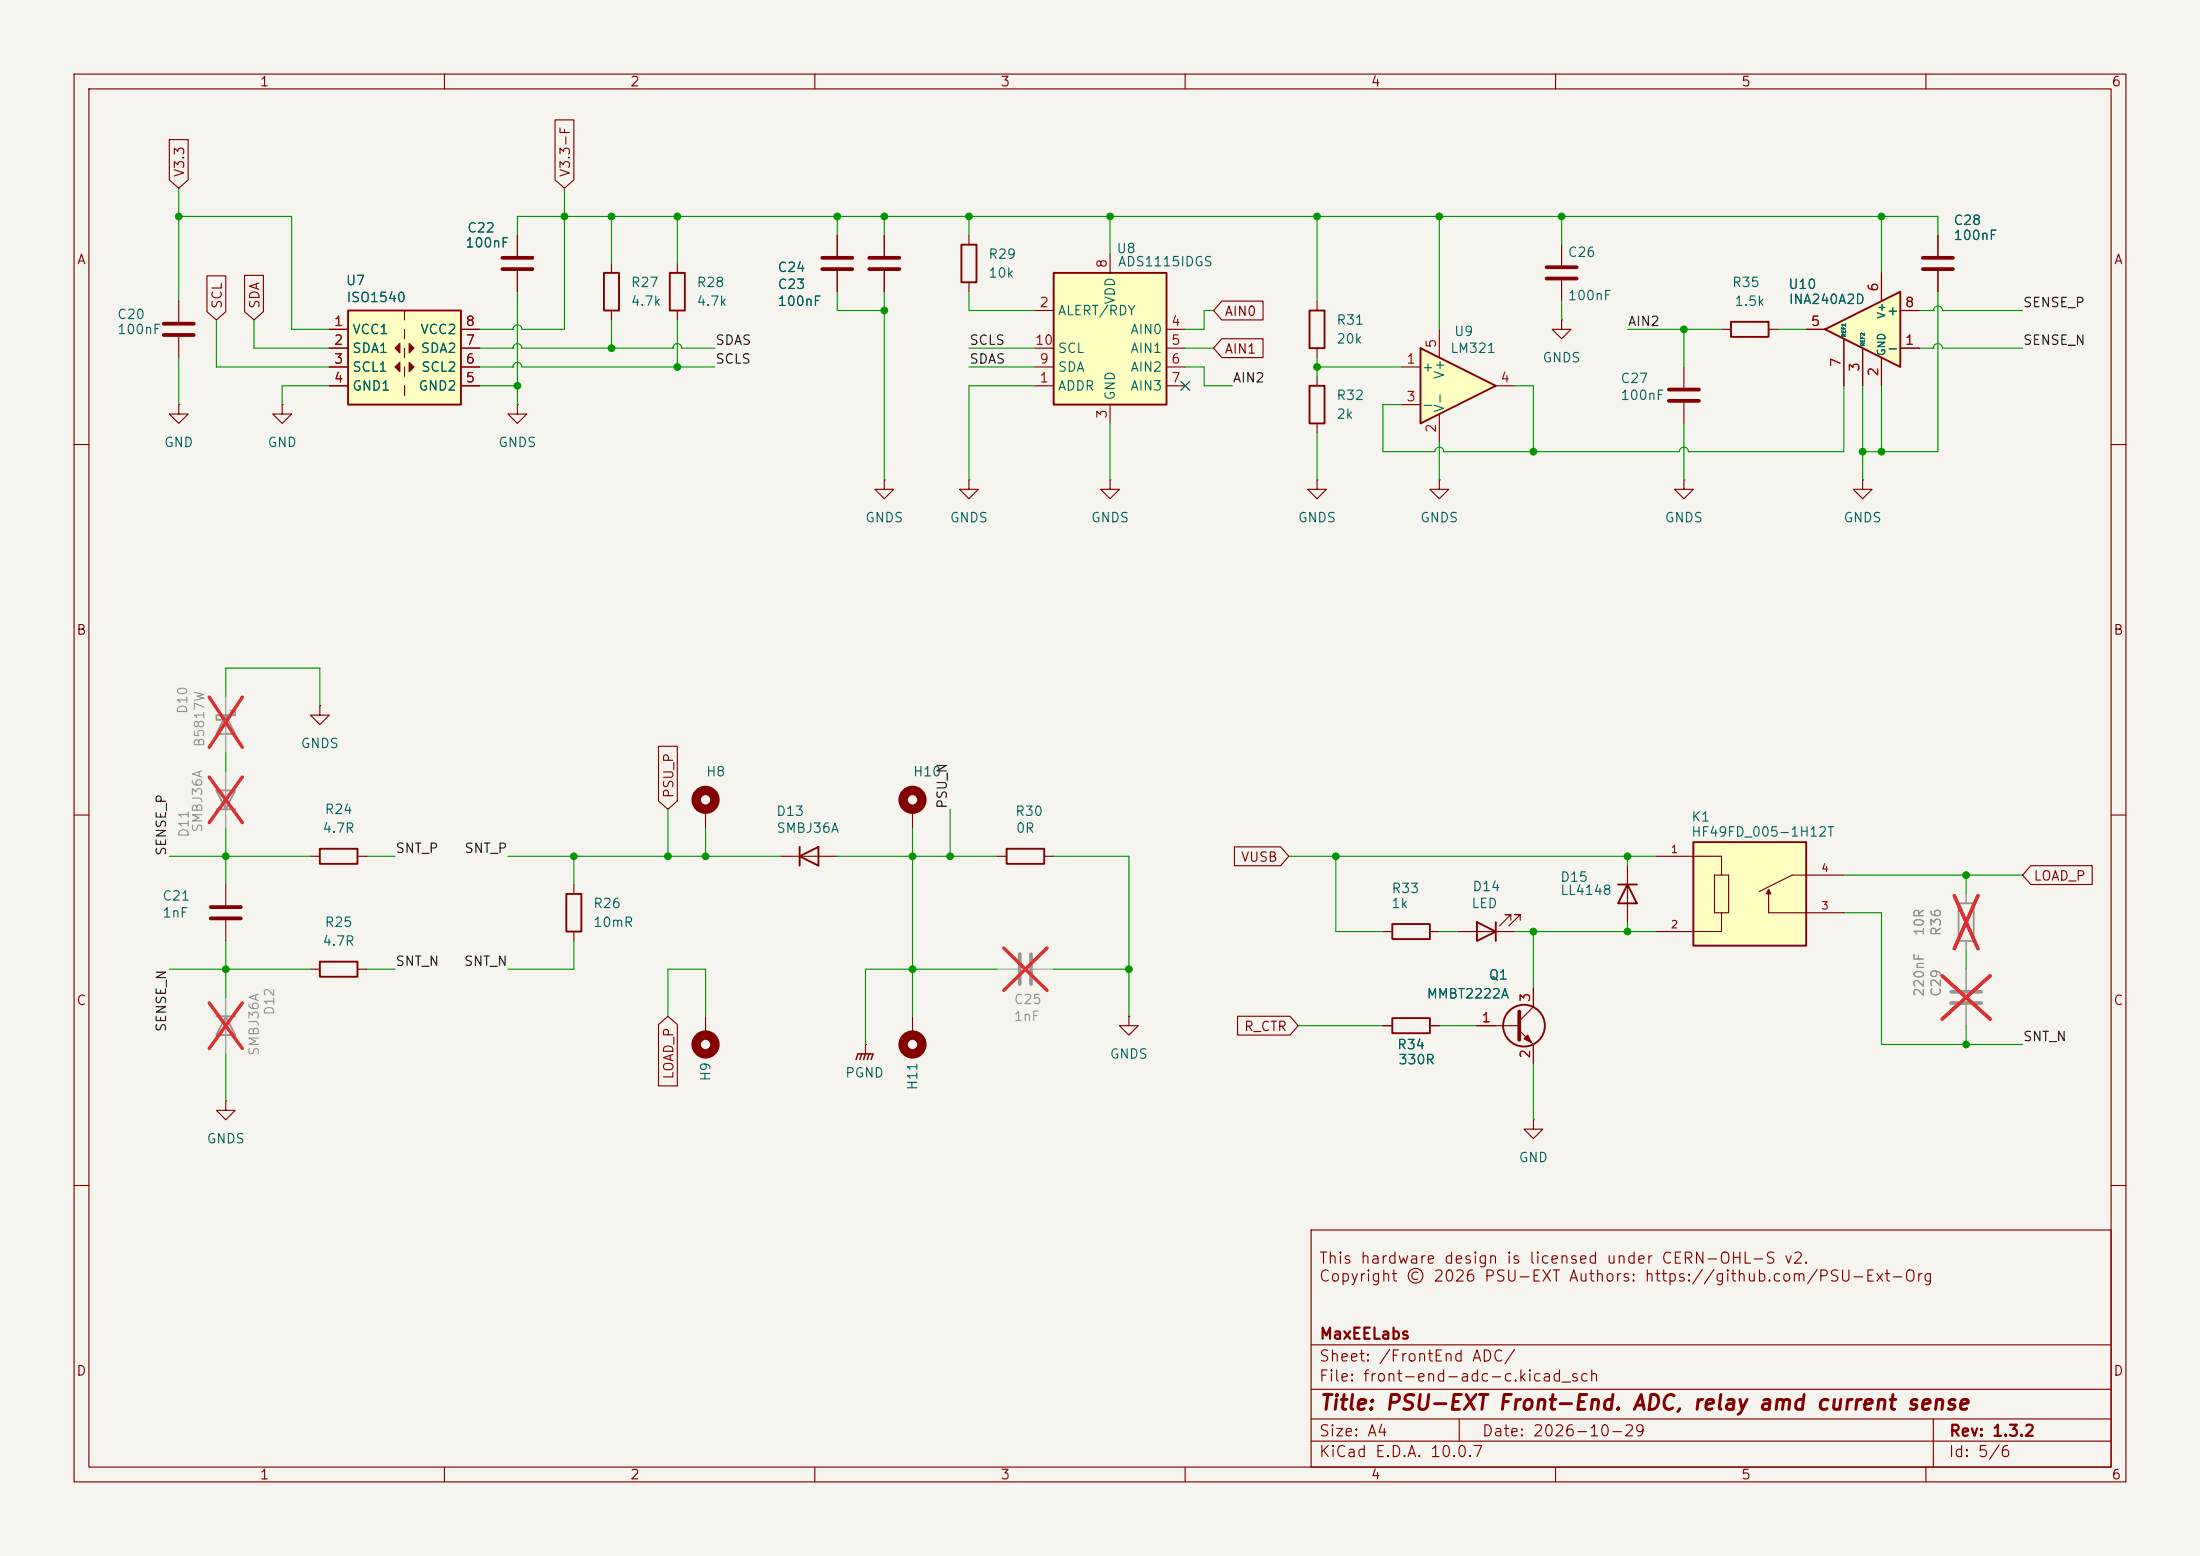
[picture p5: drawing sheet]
<svg xmlns="http://www.w3.org/2000/svg" width="297mm" height="210mm" viewBox="0 0 297 210" stroke-linecap="round" stroke-linejoin="round" font-family="sans-serif">
<path d="M0 0h297v210h-297z" fill="#f5f4ef" stroke="#f5f4ef" stroke-width=".14"/>
<g fill="none" stroke="#840000" stroke-width=".15">
<path d="M10 10h277v190h-277zM12 12h273v186h-273zM60 10v2M110 10v2M160 10v2M210 10v2M260 10v2M69.8 31.8v2.7M69.8 36.6v2.8M82.5 35.6v1.2M91.4 35.6v1.2M82.5 41.9v1.3"/>
<path d="M91.4 41.9v1.3M10 60h2M285 60h2M10 110h2M105.4 115.6h7.6M285 110h2M10 160h2M177 166h108v32h-108zM285 160h2M60 198v2M110 198v2M160 198v2"/>
<path d="M177 194.5h108M177 191.5h108M177 187.5h108M177 181.5h108M197 191.5v3M210 198v2M260 198v2M261 191.5v6.5"/>
</g>
<path d="M81.5 36.8h2.1v5.1h-2.1zM90.4 36.8h2.1v5.1h-2.1zM107.9 115.6l2.6-1.3v2.5zM107.9 114.3v2.5" fill="none" stroke="#840000" stroke-width=".25"/>
<path d="M67.8 34.8h4.1M67.8 36.3h4.1" fill="none" stroke="#840000" stroke-width=".51"/>
<path d="M47 41.9h15.2v12.7h-15.2z" fill="#ffffc2"/>
<path d="M47 41.9h15.2v12.7h-15.2zM218.4 119.4h2.6M219.7 119.4l1.3 2.5h-2.6zM76.5 120.7h2v5h-2zM188 124.7h5v2h-5z" fill="none" stroke="#840000" stroke-width=".25"/>
<g fill="#840000" stroke="#840000" stroke-width=".15">
<path d="M53.3 47l.7-.6v1.2z"/>
<path d="M55.2 46.4l.7 .6-.7 .6z"/>
<path d="M55.2 48.9l.7 .6-.7 .7z"/>
<path d="M53.3 49.5l.7-.6v1.3z"/>
</g>
<g fill="none" stroke="#840000" stroke-width=".15">
<path d="M24.1 54.6v1.3h1.3l-1.3 1.3-1.2-1.3h1.2M24.1 54.6h.1M24.1 40.6v2.8M24.1 45.5v2.8M38.1 54.6v1.3h1.3l-1.3 1.3-1.3-1.3h1.3M38.1 54.6h.1M44.4 44.5h2.6M44.4 47h2.6M44.4 49.5h2.6M44.4 52.1h2.6M54.6 52.1v1.2zM54.6 41.9v1.3"/>
<path d="M54.6 44.5v1.2M54.6 47v1.3M54.6 49.5v1.3M62.2 44.5h2.6M62.2 47h2.6M62.2 49.5h2.6M62.2 52.1h2.6M251.5 64.8v1.2h1.2l-1.2 1.3-1.3-1.3h1.3M251.5 64.8h.1M43.2 95.3v1.2h1.2l-1.2 1.3-1.3-1.3h1.3M43.2 95.3h.1M77.5 119.4v1.3"/>
<path d="M95.2 109.2v2.6M219.7 116.8v7.7M77.5 125.7v1.3M186.7 125.7h1.3M193 125.7h1.3"/>
</g>
<path d="M22.1 43.7h4.1M22.1 45.2h4.1" fill="none" stroke="#840000" stroke-width=".51"/>
<circle cx="95.2" cy="107.9" r="1.27" fill="none" stroke="#840000" stroke-width="1.3"/>
<path d="M246.4 44.5l10.1-5.1v10.1z" fill="#ffffc2"/>
<path d="M129.8 33h2v5.1h-2zM233.7 43.4h5.1v2.1h-5.1zM246.4 44.5l10.1-5.1v10.1zM43.2 114.6h5.1v2h-5.1zM135.9 114.6h5.1v2h-5.1zM43.2 129.8h5.1v2h-5.1zM199.4 124.5l2.5 1.2-2.5 1.3zM201.9 124.5v2.5" fill="none" stroke="#840000" stroke-width=".25"/>
<g fill="none" stroke="#840000" stroke-width=".15">
<path d="M113 31.8v2.7M113 36.6v2.8M119.4 31.8v2.7M119.4 36.6v2.8M130.8 31.8v1.2M130.8 38.1v1.3M210.8 33v2.8M210.8 37.8v2.8M254 36.8v3.8M261.6 31.8v2.7M261.6 36.6v2.8M210.8 43.2v1.3h1.3l-1.3 1.2-1.3-1.2h1.3"/>
<path d="M210.8 43.2h.1M227.3 49.5v2.8M227.3 54.4v2.8M232.4 44.5h1.3M238.8 44.5h1.2M243.8 44.5h2.6M248.9 45.7v6.4M251.5 47v5.1M254 48.3v3.8M256.5 47h2.6M256.5 41.9h2.6M119.4 64.8v1.2h1.2l-1.2 1.3-1.3-1.3h1.3"/>
<path d="M119.4 64.8h.1M130.8 64.8v1.2h1.3l-1.3 1.3-1.3-1.3h1.3M130.8 64.8h.1M177.8 64.8v1.2h1.3l-1.3 1.3-1.3-1.3h1.3M177.8 64.8h.1M227.3 64.8v1.2h1.3l-1.3 1.3-1.2-1.3h1.2M227.3 64.8h.1M41.9 115.6h1.3M48.3 115.6h1.2M123.2 109.2v2.6M134.6 115.6h1.3M141 115.6h1.2"/>
<path d="M41.9 130.8h1.3M48.3 130.8h1.2M95.2 137.2v2.5M123.2 137.2v2.5M152.4 137.2v1.2h1.3l-1.3 1.3-1.3-1.3h1.3M152.4 137.2h.1M196.8 125.7h7.7M204 124.2v-.8h-.8h.8l-1.6 1.6M205.2 124.2v-.8h-.7h.7l-1.5 1.6M30.5 148.6v1.3h1.2l-1.2 1.2-1.3-1.2h1.3M30.5 148.6h.1M116.8 141h.1"/>
<path d="M116.8 141v1.2"/>
</g>
<path d="M30.5 96.5l1.2 2.6h-2.5zM31.1 95.9h.6v.6h-2.5v.7h.6M29.2 137.2h2.5M30.5 137.2l1.2 2.5h-2.5zM264.4 121.9h2v5.1h-2z" fill="none" stroke="#9c9b98" stroke-width=".25"/>
<path d="M30.5 94v7.6M30.5 134.6v7.6M134.6 130.8h2.8M139.4 130.8h2.8M265.4 120.7v1.2M265.4 127v1.3M265.4 130.8v2.8M265.4 135.6v2.8" fill="none" stroke="#9c9b98" stroke-width=".15"/>
<path d="M28.2 94.1l4.5 6.8M32.7 94.1l-4.5 6.8M28.2 135.4l4.5 6.1M32.7 135.4l-4.5 6.1M135.5 128l5.9 5.7M141.4 128l-5.9 5.7M262.2 131.7l6.5 5.8M263.8 120.9l3.2 7.1M267 120.9l-3.2 7.1M268.7 131.7l-6.5 5.8" fill="none" stroke="#e12e31" stroke-width=".46"/>
<g fill="none" stroke="#840000" stroke-width="1.3">
<circle cx="123.2" cy="107.9" r="1.27"/>
<circle cx="95.2" cy="141" r="1.27"/>
<circle cx="123.2" cy="141" r="1.27"/>
</g>
<path d="M115.6 143l.2-.8h2.1l-.3 .8M116.3 142.2l-.2 .8M116.8 142.2l-.2 .8M117.3 142.2l-.2 .8" fill="none" stroke="#840000" stroke-width=".2"/>
<path d="M111 34.8h4.1M111 36.3h4.1M117.3 34.8h4.1M117.3 36.3h4.1M208.8 36.1h4.1M208.8 37.6h4.1M259.6 34.8h4.1M259.6 36.3h4.1M225.3 52.6h4.1M225.3 54.1h4.1" fill="none" stroke="#840000" stroke-width=".51"/>
<path d="M137.7 128.8v4M139.2 128.8v4M263.4 133.9h4.1M263.4 135.4h4.1" fill="none" stroke="#9c9b98" stroke-width=".51"/>
<path d="M228.6 113.7h15.2v13.9h-15.2z" fill="#ffffc2"/>
<g fill="none" stroke="#840000" stroke-width=".15">
<path d="M177.8 40.6v1.3M177.8 47v1.3M177.8 50.8v1.3M177.8 57.2v1.2M223.5 115.6h8.9v2.5M231.5 118.1h1.9v5.1h-1.9zM248.9 118.1h-7l-4.4 2.2M186.7 138.4h1.3M193 138.4h1.3M199.4 138.4h5.7M205.1 139.1l1.9 1.9v2.5M207 133.4v2.5l-1.9 1.9"/>
<path d="M232.4 123.2v2.5h-8.9M238.8 120.7v2.5h10.1M207 151.1v1.3h1.3l-1.3 1.3-1.3-1.3h1.3M207 151.1h.1"/>
</g>
<g fill="none" stroke="#840000" stroke-width=".25">
<path d="M176.8 41.9h2v5.1h-2zM176.8 52.1h2v5.1h-2zM228.6 113.7h15.2v13.9h-15.2zM188 137.4h5v2h-5z"/>
<circle cx="205.7" cy="138.4" r="2.82"/>
</g>
<path d="M238.8 120l.3 .7h-.7z" fill="#840000" stroke="#840000" stroke-width=".14"/>
<path d="M205.1 136.5v3.8" fill="none" stroke="#840000" stroke-width=".51"/>
<path d="M205.7 140.2l.5-.5 .6 1z" fill="#840000" stroke="#840000" stroke-width=".15"/>
<path d="M191.8 47l10.1 5.1-10.1 5.1z" fill="#ffffc2"/>
<path d="M191.8 47l10.1 5.1-10.1 5.1z" fill="none" stroke="#840000" stroke-width=".25"/>
<path d="M189.2 49.5h2.6M189.2 54.6h2.6M194.3 44.5v3.8M194.3 55.9v3.8M201.9 52.1h2.6" fill="none" stroke="#840000" stroke-width=".15"/>
<path d="M142.2 36.8h15.3v17.8h-15.3z" fill="#ffffc2"/>
<path d="M142.2 36.8h15.3v17.8h-15.3z" fill="none" stroke="#840000" stroke-width=".25"/>
<g fill="none" stroke="#840000" stroke-width=".15">
<path d="M22.9 18.8h2.5v5.5l-1.3 1.1-1.2-1.1zM74.9 16.2h2.6v8.1l-1.3 1.1-1.3-1.1zM27.9 37.2h2.6v4.9l-1.3 1.1-1.3-1.1zM33 37.2h2.6v4.9l-1.3 1.1-1.3-1.1zM69.8 31.8v2.7M69.8 36.6v2.8M113 31.8v2.7M113 36.6v2.8M119.4 31.8v2.7M119.4 36.6v2.8M149.9 34.3v2.5M254 36.8v3.8"/>
<path d="M261.6 31.8v2.7M261.6 36.6v2.8M44.4 52.1h2.6M44.4 44.5h2.6M44.4 47h2.6M44.4 49.5h2.6M62.2 52.1h2.6M62.2 44.5h2.6M62.2 47h2.6M62.2 49.5h2.6M69.8 54.6v1.3h1.3l-1.3 1.3-1.2-1.3h1.2M69.8 54.6h.1"/>
<path d="M139.7 52.1h2.5M139.7 41.9h2.5M139.7 47h2.5M139.7 49.5h2.5M149.9 54.6v2.6M157.5 52.1h2.5M157.5 44.5h2.5M157.5 47h2.5M157.5 49.5h2.5M164.9 40.6h5.6v2.6h-5.6l-1.1-1.3zM164.9 45.7h5.6v2.6h-5.6l-1.1-1.3zM243.8 44.5h2.6"/>
<path d="M248.9 45.7v6.4M251.5 47v5.1M254 48.3v3.8M256.5 41.9h2.6M256.5 47h2.6M149.9 64.8v1.2h1.2l-1.2 1.3-1.3-1.3h1.3M149.9 64.8h.1M194.3 64.8v1.2h1.3l-1.3 1.3-1.3-1.3h1.3M194.3 64.8h.1M30.5 119.4v2.8M88.9 100.7h2.5v7.4l-1.2 1.1-1.3-1.1zM166.6 114.3h6.3l1.1 1.3-1.1 1.2h-6.3z"/>
<path d="M274.2 116.8h8.3v2.6h-8.3l-1.2-1.3zM30.5 124.2v2.8M88.9 138.3l1.3-1.1 1.2 1.1v8.3h-2.5zM167.1 137.2h7l1.2 1.2-1.2 1.3h-7zM186.7 138.4h1.3M193 138.4h1.3M199.4 138.4h2.5M207 133.4v2.5M207 141v2.5"/>
</g>
<path d="M29.2 106.7h2.5l-1.2 2.5zM29.2 109.2h2.5" fill="none" stroke="#9c9b98" stroke-width=".25"/>
<path d="M30.5 104.1v7.7M265.4 120.7v1.2M265.4 127v1.3M265.4 130.8v2.8M265.4 135.6v2.8" fill="none" stroke="#9c9b98" stroke-width=".15"/>
<path d="M28.2 104.9l4.5 6.1M32.7 104.9l-4.5 6.1M262.2 131.7l6.5 5.8M263.8 120.9l3.2 7.1M267 120.9l-3.2 7.1M268.7 131.7l-6.5 5.8" fill="none" stroke="#e12e31" stroke-width=".46"/>
<path d="M28.4 122.4h4.1M28.4 124h4.1" fill="none" stroke="#840000" stroke-width=".51"/>
<g fill="none" stroke="#009600" stroke-width=".15">
<path d="M24.1 29.2h15.3v15.3h5M24.1 25.4v15.2M69.8 31.8v-2.6h191.8v2.6M69.8 39.4v15.2M76.2 25.4v19.1h-5.7a.61 .61 0 0 0-.7-.7 .61 .61 0 0 0-.6 .7M82.5 29.2v6.4M91.4 29.2v6.4M113 29.2v2.6M113 39.4v2.5h6.4M119.4 29.2v2.6M119.4 39.4v25.4M130.8 39.4v2.5h8.9"/>
<path d="M130.8 29.2v2.6M149.9 29.2v5.1M177.8 29.2v11.4M194.3 29.2v15.3M210.8 29.2v3.8M254 29.2v7.6M261.6 39.4v21.6h-10.1M24.1 48.3v6.3M29.2 43.2v6.3h15.2M34.3 43.2v3.8h10.1M44.4 52.1h-6.3v2.5M64.8 47h4.4"/>
<path d="M64.8 49.5h4.4M64.8 52.1h5M64.8 44.5h4.4M69.2 44.5h.1M69.2 47h.1M69.2 47a.61 .61 0 0 1 .6-.6 .61 .61 0 0 1 .7 .6h20.3M69.2 49.5h.1M69.2 49.5a.61 .61 0 0 1 .6-.6 .61 .61 0 0 1 .7 .6h26M82.5 43.2v3.8M90.8 47h.1M90.8 47a.61 .61 0 0 1 .6-.6 .61 .61 0 0 1 .6 .6h4.5M91.4 43.2v6.3"/>
<path d="M130.8 47h8.9M130.8 49.5h8.9M139.7 52.1h-8.9v12.7M149.9 57.2v7.6M160 47h3.8M160 49.5h2.6v2.6h3.8M163.8 41.9h-1.2v2.6h-2.6M177.8 49.5h11.4M177.8 48.3v2.5M177.8 58.4v6.4M189.2 54.6h-2.5v6.4h7a.61 .61 0 0 1 .6-.6 .61 .61 0 0 1 .6 .6M194.3 59.7v5.1"/>
<path d="M204.5 52.1h2.5v8.9M210.8 40.6v2.6M219.7 44.5h12.7M227.3 44.5v5M227.3 57.2v7.6M240 44.5h3.8M248.9 52.1v8.9h-21M251.5 52.1v12.7M254 52.1v8.9M259.1 41.9h1.9M259.1 47h1.9M261 47h.1"/>
<path d="M261 47a.61 .61 0 0 1 .6-.6 .61 .61 0 0 1 .6 .6h10.8M261 41.9h.1M261 41.9a.61 .61 0 0 1 .6-.6 .61 .61 0 0 1 .6 .6h10.8M194.9 61h.1M194.9 61h31.8a.61 .61 0 0 1 .6-.6 .61 .61 0 0 1 .6 .6M227.9 61h.1M30.5 94v-3.8h12.7v5.1M22.9 115.6h19M30.5 101.6v2.5M30.5 111.8v7.6M49.5 115.6h3.8M68.6 115.6h36.8"/>
<path d="M77.5 115.6v3.8M90.2 109.2v6.4M95.2 111.8v3.8M113 115.6h21.6M123.2 111.8v25.4M128.3 109.2v6.4M142.2 115.6h10.2v21.6M174 115.6h49.5M180.3 115.6v10.1h6.4M219.7 115.6v1.2M248.9 118.1h24.1M265.4 118.1v2.6"/>
<path d="M22.9 130.8h19M30.5 127v7.6M49.5 130.8h3.8M77.5 127v3.8h-8.9M90.2 137.2v-6.4h5v6.4M134.6 130.8h-17.8v10.2M142.2 130.8h10.2M175.3 138.4h11.4M194.3 125.7h2.5M194.3 138.4h5.1M204.5 125.7h19M207 125.7v7.7"/>
<path d="M219.7 124.5v1.2M248.9 123.2h5.1v17.8h19M265.4 128.3v2.5M265.4 138.4v2.6M30.5 142.2v6.4M207 143.5v7.6"/>
</g>
<path d="M159.4 51.5l1.2 1.2M160.6 51.5l-1.2 1.2" fill="none" stroke="#000084" stroke-width=".15"/>
<g fill="#009600" stroke="#009600" stroke-width=".14">
<circle cx="210.8" cy="29.2" r=".46"/>
<circle cx="227.3" cy="44.5" r=".46"/>
<circle cx="254" cy="61" r=".46"/>
<circle cx="254" cy="29.2" r=".46"/>
<circle cx="251.5" cy="61" r=".46"/>
<circle cx="128.3" cy="115.6" r=".46"/>
<circle cx="123.2" cy="115.6" r=".46"/>
<circle cx="90.2" cy="115.6" r=".46"/>
<circle cx="95.2" cy="115.6" r=".46"/>
<circle cx="77.5" cy="115.6" r=".46"/>
<circle cx="123.2" cy="130.8" r=".46"/>
<circle cx="119.4" cy="29.2" r=".46"/>
<circle cx="113" cy="29.2" r=".46"/>
<circle cx="119.4" cy="41.9" r=".46"/>
<circle cx="91.4" cy="29.2" r=".46"/>
<circle cx="82.5" cy="29.2" r=".46"/>
<circle cx="130.8" cy="29.2" r=".46"/>
<circle cx="91.4" cy="49.5" r=".46"/>
<circle cx="219.7" cy="115.6" r=".46"/>
<circle cx="219.7" cy="125.7" r=".46"/>
<circle cx="180.3" cy="115.6" r=".46"/>
<circle cx="265.4" cy="141" r=".46"/>
<circle cx="207" cy="125.7" r=".46"/>
<circle cx="152.4" cy="130.8" r=".46"/>
<circle cx="265.4" cy="118.1" r=".46"/>
<circle cx="177.8" cy="49.5" r=".46"/>
<circle cx="194.3" cy="29.2" r=".46"/>
<circle cx="177.8" cy="29.2" r=".46"/>
<circle cx="149.9" cy="29.2" r=".46"/>
<circle cx="207" cy="61" r=".46"/>
<circle cx="76.2" cy="29.2" r=".46"/>
<circle cx="69.8" cy="52.1" r=".46"/>
<circle cx="24.1" cy="29.2" r=".46"/>
<circle cx="82.5" cy="47" r=".46"/>
<circle cx="30.5" cy="130.8" r=".46"/>
<circle cx="30.5" cy="115.6" r=".46"/>
</g>
<text font-size="2" fill="#840000" x="178" y="190.8">Title: PSU-EXT Front-End. ADC, relay amd current sense</text>
<g font-size="1.5" fill="#840000">
<text x="178" y="170.9">This hardware design is licensed under CERN-OHL-S v2.</text>
<text x="178" y="173.4">Copyright © 2026 PSU-EXT Authors: https://github.com/PSU-Ext-Org</text>
<text x="178" y="184.1">Sheet: /FrontEnd ADC/</text>
<text x="178" y="181.1">MaxEELabs</text>
<text x="178" y="186.8">File: front-end-adc-c.kicad_sch</text>
<text x="178" y="197">KiCad E.D.A. 10.0.7</text>
<text x="178" y="194.2">Size: A4</text>
<text x="200" y="194.2">Date: 2026-10-29</text>
<text x="263" y="197">Id: 5/6</text>
<text x="263" y="194.2">Rev: 1.3.2</text>
</g>
<g font-size="1.3" fill="#840000">
<text x="35" y="12">1</text>
<text x="85" y="12">2</text>
<text x="135" y="12">3</text>
<text x="185" y="12">4</text>
<text x="235" y="12">5</text>
<text x="285" y="12">6</text>
<text x="25.2" y="24" transform="rotate(-90 25.2 24)">V3.3</text>
<text x="77.3" y="24" transform="rotate(-90 77.3 24)">V3.3-F</text>
<text x="10.3" y="36">A</text>
<text x="285.3" y="36">A</text>
<text x="30.3" y="41.8" transform="rotate(-90 30.3 41.8)">SCL</text>
<text x="35.3" y="41.8" transform="rotate(-90 35.3 41.8)">SDA</text>
<text x="165.2" y="43">AIN0</text>
<text x="165.2" y="48">AIN1</text>
<text x="10.2" y="86">B</text>
<text x="285.2" y="86">B</text>
<text x="91.2" y="107.8" transform="rotate(-90 91.2 107.8)">PSU_P</text>
<text x="167.4" y="116.6">VUSB</text>
<text x="274.5" y="119.2">LOAD_P</text>
<text x="10.2" y="136">C</text>
<text x="285.2" y="136">C</text>
<text x="167.9" y="139.5">R_CTR</text>
<text x="91.2" y="145.8" transform="rotate(-90 91.2 145.8)">LOAD_P</text>
<text x="10.2" y="186">D</text>
<text x="285.2" y="186">D</text>
<text x="35" y="200">1</text>
<text x="85" y="200">2</text>
<text x="135" y="200">3</text>
<text x="185" y="200">4</text>
<text x="235" y="200">5</text>
<text x="285" y="200">6</text>
</g>
<g font-size="1.3" fill="#006464">
<text x="62.7" y="33.7">100nF</text>
<text x="63" y="31.7">C22</text>
<text x="133.3" y="35.3">R29</text>
<text x="150.6" y="34.5">U8</text>
<text x="211.6" y="35">C26</text>
<text x="263.6" y="30.7">C28</text>
<text x="263.6" y="32.7">100nF</text>
<text x="46.6" y="38.8">U7</text>
<text x="46.7" y="41.1">ISO1540</text>
<text x="85.1" y="39.1">R27</text>
<text x="85.1" y="41.6">4.7k</text>
<text x="94" y="39.1">R28</text>
<text x="94" y="41.6">4.7k</text>
<text x="104.9" y="37">C24</text>
<text x="104.9" y="39.3">C23</text>
<text x="104.9" y="41.6">100nF</text>
<text x="133.3" y="37.8">10k</text>
<text x="150.8" y="41.2" transform="rotate(-90 150.8 41.2)">VDD</text>
<text x="150.8" y="36.3">ADS1115IDGS</text>
<text x="211.6" y="40.8">100nF</text>
<text x="233.7" y="39.1">R35</text>
<text x="234.1" y="41.6">1.5k</text>
<text x="241.3" y="39.3">U10</text>
<text x="241.4" y="41.3">INA240A2D</text>
<text x="15.7" y="43.4">C20</text>
<text x="15.7" y="45.4">100nF</text>
<text x="47.5" y="45.4">VCC1</text>
<text x="47.5" y="48">SDA1</text>
<text x="56.7" y="45.4">VCC2</text>
<text x="56.7" y="48">SDA2</text>
<text x="142.7" y="42.9">ALERT/RDY</text>
<text x="142.7" y="48">SCL</text>
<text x="152.5" y="45.4">AIN0</text>
<text x="152.5" y="48">AIN1</text>
<text x="180.3" y="44.1">R31</text>
<text x="180.3" y="46.7">20k</text>
<text x="195.7" y="48">LM321</text>
<text x="196.2" y="45.7">U9</text>
<text x="254.6" y="48">-</text>
<text x="254.6" y="42.9">+</text>
<text x="47.5" y="50.5">SCL1</text>
<text x="47.5" y="53">GND1</text>
<text x="56.4" y="53">GND2</text>
<text x="56.8" y="50.5">SCL2</text>
<text x="142.7" y="53">ADDR</text>
<text x="142.7" y="50.5">SDA</text>
<text x="152.5" y="50.5">AIN2</text>
<text x="152.5" y="53">AIN3</text>
<text x="191.9" y="50.5">+</text>
<text x="195.3" y="51.3" transform="rotate(-90 195.3 51.3)">V+</text>
<text x="208.2" y="49.2">GNDS</text>
<text x="218.7" y="52">C27</text>
<text x="150.8" y="54.1" transform="rotate(-90 150.8 54.1)">GND</text>
<text x="180.3" y="54.3">R32</text>
<text x="180.3" y="56.8">2k</text>
<text x="191.9" y="55.6">-</text>
<text x="195.3" y="55.8" transform="rotate(-90 195.3 55.8)">V-</text>
<text x="218.7" y="54.3">100nF</text>
<text x="22.1" y="60.7">GND</text>
<text x="36" y="60.7">GND</text>
<text x="67.2" y="60.7">GNDS</text>
<text x="116.7" y="70.8">GNDS</text>
<text x="128.1" y="70.8">GNDS</text>
<text x="147.2" y="70.8">GNDS</text>
<text x="175.1" y="70.8">GNDS</text>
<text x="191.6" y="70.8">GNDS</text>
<text x="224.7" y="70.8">GNDS</text>
<text x="248.8" y="70.8">GNDS</text>
<text x="40.5" y="101.3">GNDS</text>
<text x="95.2" y="105.1">H8</text>
<text x="123.2" y="105.1">H10</text>
<text x="43.4" y="112.7">4.7R</text>
<text x="43.7" y="110.2">R24</text>
<text x="104.7" y="110.4">D13</text>
<text x="104.7" y="112.7">SMBJ36A</text>
<text x="137" y="110.4">R30</text>
<text x="137.1" y="112.7">0R</text>
<text x="228.2" y="113.2">HF49FD_005-1H12T</text>
<text x="228.2" y="111.2">K1</text>
<text x="210.6" y="119.3">D15</text>
<text x="21.8" y="121.9">C21</text>
<text x="21.8" y="124.2">1nF</text>
<text x="43.7" y="125.4">R25</text>
<text x="80" y="122.9">R26</text>
<text x="80" y="125.4">10mR</text>
<text x="187.7" y="122.9">1k</text>
<text x="187.8" y="120.9">R33</text>
<text x="198.6" y="122.9">LED</text>
<text x="198.7" y="120.6">D14</text>
<text x="210.6" y="121.1">LL4148</text>
<text x="43.4" y="128">4.7R</text>
<text x="192.5" y="135.1">MMBT2222A</text>
<text x="200.9" y="132.5">Q1</text>
<text x="149.7" y="143.2">GNDS</text>
<text x="188.5" y="141.9">R34</text>
<text x="188.7" y="144">330R</text>
<text x="96.2" y="146" transform="rotate(-90 96.2 146)">H9</text>
<text x="114" y="145.7">PGND</text>
<text x="124.2" y="147.2" transform="rotate(-90 124.2 147.2)">H11</text>
<text x="27.8" y="154.6">GNDS</text>
<text x="204.9" y="157.2">GND</text>
</g>
<g font-size="1.3" fill="#a90000">
<text x="140.2" y="41.8">2</text>
<text x="149.7" y="36.3" transform="rotate(-90 149.7 36.3)">8</text>
<text x="253.9" y="39.5" transform="rotate(-90 253.9 39.5)">6</text>
<text x="257.1" y="41.8">8</text>
<text x="45" y="44.3">1</text>
<text x="45" y="46.9">2</text>
<text x="62.8" y="46.9">7</text>
<text x="62.8" y="44.3">8</text>
<text x="139.6" y="46.9">10</text>
<text x="158" y="44.3">4</text>
<text x="158" y="46.9">5</text>
<text x="194.2" y="47.1" transform="rotate(-90 194.2 47.1)">5</text>
<text x="244.4" y="44.3">5</text>
<text x="257.1" y="46.9">1</text>
<text x="45" y="49.4">3</text>
<text x="45" y="51.9">4</text>
<text x="62.8" y="51.9">5</text>
<text x="62.8" y="49.4">6</text>
<text x="140.2" y="51.9">1</text>
<text x="140.2" y="49.4">9</text>
<text x="158" y="49.4">6</text>
<text x="158" y="51.9">7</text>
<text x="189.8" y="49.4">1</text>
<text x="202.5" y="51.9">4</text>
<text x="248.8" y="49.6" transform="rotate(-90 248.8 49.6)">7</text>
<text x="251.3" y="50.3" transform="rotate(-90 251.3 50.3)">3</text>
<text x="253.9" y="50.9" transform="rotate(-90 253.9 50.9)">2</text>
<text x="149.7" y="56.6" transform="rotate(-90 149.7 56.6)">3</text>
<text x="189.8" y="54.5">3</text>
<text x="194.2" y="58.5" transform="rotate(-90 194.2 58.5)">2</text>
<text x="206.9" y="135.4" transform="rotate(-90 206.9 135.4)">3</text>
<text x="199.9" y="138.3">1</text>
<text x="206.9" y="143" transform="rotate(-90 206.9 143)">2</text>
</g>
<g font-size="1.3" fill="#0f0f0f">
<text x="273" y="41.8">SENSE_P</text>
<text x="96.5" y="46.9">SDAS</text>
<text x="130.8" y="46.9">SCLS</text>
<text x="219.7" y="44.3">AIN2</text>
<text x="273" y="46.9">SENSE_N</text>
<text x="96.5" y="49.4">SCLS</text>
<text x="130.8" y="49.4">SDAS</text>
<text x="166.3" y="51.9">AIN2</text>
<text x="128.1" y="109.2" transform="rotate(-90 128.1 109.2)">PSU_N</text>
<text x="22.7" y="115.6" transform="rotate(-90 22.7 115.6)">SENSE_P</text>
<text x="53.3" y="115.4">SNT_P</text>
<text x="62.6" y="115.4">SNT_P</text>
<text x="53.3" y="130.7">SNT_N</text>
<text x="62.5" y="130.7">SNT_N</text>
<text x="22.7" y="139.4" transform="rotate(-90 22.7 139.4)">SENSE_N</text>
<text x="273" y="140.8">SNT_N</text>
</g>
<g font-size="1.3" fill="#939391">
<text x="25.6" y="96.5" transform="rotate(-90 25.6 96.5)">D10</text>
<text x="27.9" y="100.9" transform="rotate(-90 27.9 100.9)">B5817W</text>
<text x="25.8" y="113.1" transform="rotate(-90 25.8 113.1)">D11</text>
<text x="27.6" y="112.4" transform="rotate(-90 27.6 112.4)">SMBJ36A</text>
<text x="260" y="126.4" transform="rotate(-90 260 126.4)">10R</text>
<text x="262.3" y="126.4" transform="rotate(-90 262.3 126.4)">R36</text>
<text x="37.3" y="137.1" transform="rotate(-90 37.3 137.1)">D12</text>
<text x="136.8" y="135.8">C25</text>
<text x="260" y="134.6" transform="rotate(-90 260 134.6)">220nF</text>
<text x="262.3" y="134.6" transform="rotate(-90 262.3 134.6)">C29</text>
<text x="35.3" y="142.6" transform="rotate(-90 35.3 142.6)">SMBJ36A</text>
<text x="136.8" y="138.1">1nF</text>
</g>
<g font-size="1" fill="#006464">
<text x="254.8" y="43.1" transform="rotate(-90 254.8 43.1)">V+</text>
<text x="254.8" y="48.1" transform="rotate(-90 254.8 48.1)">GND</text>
</g>
<g font-size="1" fill="#a90000">
<text x="225.5" y="115.4">1</text>
<text x="245.8" y="117.9">4</text>
<text x="225.5" y="125.5">2</text>
<text x="245.8" y="123">3</text>
</g>
<g font-size=".5" fill="#006464">
<text x="249.3" y="45.5" transform="rotate(-90 249.3 45.5)">REF1</text>
<text x="251.8" y="46.8" transform="rotate(-90 251.8 46.8)">REF2</text>
</g>
</svg>
